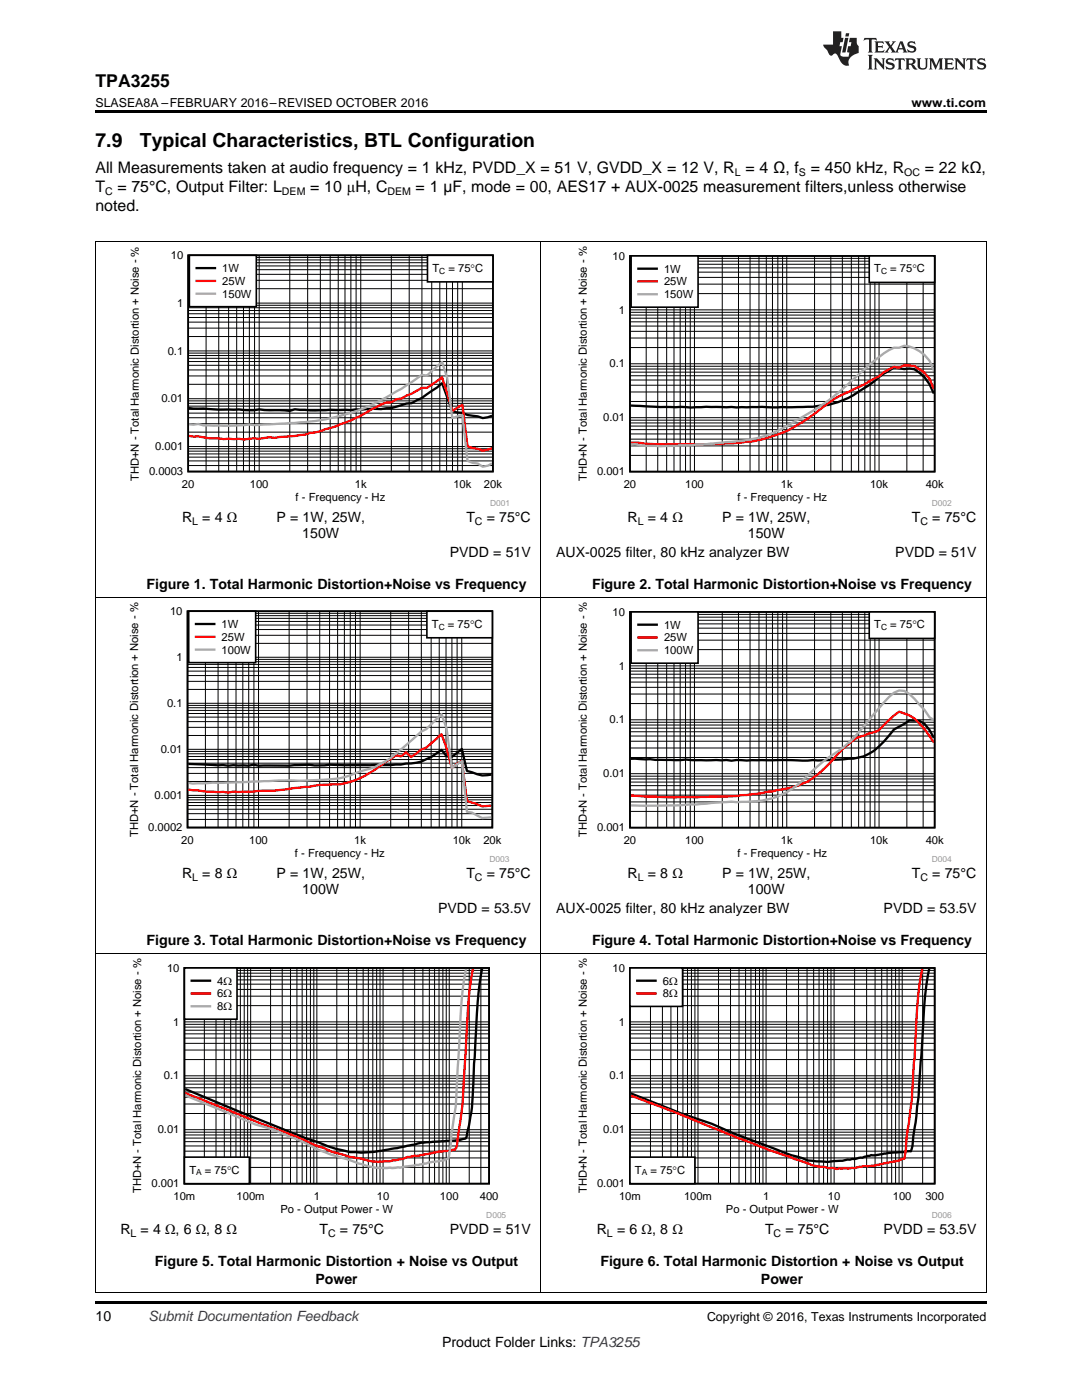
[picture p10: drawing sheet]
<svg xmlns="http://www.w3.org/2000/svg" width="216mm" height="279mm" viewBox="0 0 216 279" stroke-linecap="round" stroke-linejoin="round" font-family="sans-serif">
<path d="M19 257.9l.2 .1zM196.7 257.9l.1 .1zM19 259.7h177.8v.5h-177.8z" fill="#000"/>
<path d="M19.1 190.3v67.7M107.9 190.3v67.7M196.8 190.3v67.7M19 257.9h177.8" fill="none" stroke="#000" stroke-width=".2"/>
<path d="M26 191.3h75v51.8h-75z" fill-rule="evenodd" fill="#fff"/>
<path d="M36.8 193.2h60.8v43h-60.8z" fill="none" stroke="#000" stroke-width=".32"/>
<g fill="none" stroke="#000" stroke-width=".2">
<path d="M36.8 198.8h60.8M36.8 197.5h60.8M36.8 196.4h60.8M36.8 195.6h60.8M36.8 194.8h60.8M36.8 194.2h60.8M36.8 193.7h60.8M40.8 193.2v43M43.1 193.2v43M44.8 193.2v43M46 193.2v43M47.1 193.2v43"/>
<path d="M48 193.2v43M48.7 193.2v43M49.4 193.2v43M50 193.2v43M54 193.2v43M56.3 193.2v43M58 193.2v43M59.2 193.2v43M60.3 193.2v43M61.2 193.2v43M61.9 193.2v43M62.6 193.2v43"/>
<path d="M63.2 193.2v43M67.2 193.2v43M69.5 193.2v43M71.2 193.2v43M72.5 193.2v43M73.5 193.2v43M74.4 193.2v43M75.2 193.2v43M75.8 193.2v43M76.4 193.2v43M80.4 193.2v43M82.7 193.2v43"/>
<path d="M84.4 193.2v43M85.7 193.2v43M86.7 193.2v43M87.6 193.2v43M88.4 193.2v43M89 193.2v43M89.6 193.2v43M93.6 193.2v43M96 193.2v43M97.6 193.2v43M36.8 219h60.8M36.8 217.9h60.8"/>
<path d="M36.8 217.1h60.8M36.8 216.4h60.8M36.8 215.7h60.8M36.8 215.2h60.8M36.8 214.7h60.8M36.8 211.5h60.8M36.8 209.6h60.8M36.8 208.2h60.8M36.8 207.2h60.8M36.8 206.3h60.8M36.8 205.6h60.8M36.8 205h60.8"/>
<path d="M36.8 204.4h60.8M36.8 203.9h60.8M36.8 200.7h60.8M36.8 233h60.8M36.8 231.1h60.8M36.8 229.7h60.8M36.8 228.7h60.8M36.8 227.8h60.8M36.8 227.1h60.8M36.8 226.5h60.8M36.8 226h60.8M36.8 225.5h60.8"/>
<path d="M36.8 222.2h60.8M36.8 220.3h60.8"/>
</g>
<path d="M96.2 193.3l-.9 6.6-.8 16.1a55.2 55.2 0 0 1-1.4 10.9l-.3 .4-1.1 .2-4.3 .3a29 29 0 0 0-7.1 1.1l-2.8 .5a25.3 25.3 0 0 1-7.7 .5 26.5 26.5 0 0 1-6.3-2 231.6 231.6 0 0 1-15.6-6l-10.9-4.6" fill="none" stroke="#000" stroke-width=".46"/>
<path d="M94.4 193.3l-.5 3-.4 3.5-.6 10.1a144.9 144.9 0 0 1-1.1 14.2l-.6 4.3a1.09 1.09 0 0 1-.6 1l-.9 .3-2.3 .2-3.7 .7h-1l-1.3 .3-1.2 .4-1.8 .3a11.2 11.2 0 0 1-6-.3 17.7 17.7 0 0 1-4.8-1.1l-1.3-.3-1.5-.7-1.6-.5a82.5 82.5 0 0 0-11-4.4l-15.2-6.2" fill="none" stroke="#f00" stroke-width=".46"/>
<path d="M93 193.3l-.3 1.6a97.1 97.1 0 0 0-1.1 14.4l-.3 3.7a69.8 69.8 0 0 1-1.2 13.2l-.2 2.4-.4 2.6-.8 .4-3.1 .4-.6 .2-1.5 .3-3.7 .5h-.4a15.6 15.6 0 0 1-8.6-1.1l-.8-.3a38.5 38.5 0 0 1-10.2-4.1l-2.3-.8-2.9-1.3-3.6-1-14-5.8" fill="none" stroke="#aaa" stroke-width=".46"/>
<path d="M36.8 230.9h13v5.3h-13z" fill-rule="evenodd" fill="#fff"/>
<path d="M36.8 230.9h13v5.3h-13z" fill="none" stroke="#000" stroke-width=".32"/>
<path d="M36.8 193.2h10.5v10.2h-10.5z" fill-rule="evenodd" fill="#fff"/>
<path d="M36.8 193.2h10.5v10.2h-10.5z" fill="none" stroke="#000" stroke-width=".32"/>
<path d="M38.2 195.7h3.7" fill="none" stroke="#000" stroke-width=".46"/>
<path d="M38.2 198.3h3.7" fill="none" stroke="#f00" stroke-width=".46"/>
<path d="M38.2 200.8h3.7" fill="none" stroke="#aaa" stroke-width=".46"/>
<path d="M114.9 191.3h75v51.8h-75z" fill-rule="evenodd" fill="#fff"/>
<path d="M125.7 193.2h60.8v43h-60.8z" fill="none" stroke="#000" stroke-width=".32"/>
<g fill="none" stroke="#000" stroke-width=".2">
<path d="M125.7 198.8h60.8M125.7 197.5h60.8M125.7 196.4h60.8M125.7 195.6h60.8M125.7 194.8h60.8M125.7 194.2h60.8M125.7 193.7h60.8M129.8 193.2v43M132.2 193.2v43M133.9 193.2v43M135.2 193.2v43M136.3 193.2v43"/>
<path d="M137.2 193.2v43M138 193.2v43M138.7 193.2v43M139.3 193.2v43M143.4 193.2v43M145.8 193.2v43M147.5 193.2v43M148.8 193.2v43M149.8 193.2v43M150.8 193.2v43M151.5 193.2v43M152.2 193.2v43"/>
<path d="M152.9 193.2v43M156.9 193.2v43M159.3 193.2v43M161 193.2v43M162.4 193.2v43M163.4 193.2v43M164.3 193.2v43M165.1 193.2v43M165.8 193.2v43M166.4 193.2v43M170.5 193.2v43M172.9 193.2v43"/>
<path d="M174.6 193.2v43M175.9 193.2v43M177 193.2v43M177.9 193.2v43M178.7 193.2v43M179.4 193.2v43M180 193.2v43M184.1 193.2v43M186.5 193.2v43M125.7 219h60.8M125.7 217.9h60.8M125.7 217.1h60.8"/>
<path d="M125.7 216.4h60.8M125.7 215.7h60.8M125.7 215.2h60.8M125.7 214.7h60.8M125.7 211.5h60.8M125.7 209.6h60.8M125.7 208.2h60.8M125.7 207.2h60.8M125.7 206.3h60.8M125.7 205.6h60.8M125.7 205h60.8M125.7 204.4h60.8"/>
<path d="M125.7 203.9h60.8M125.7 200.7h60.8M125.7 233h60.8M125.7 231.1h60.8M125.7 229.7h60.8M125.7 228.7h60.8M125.7 227.8h60.8M125.7 227.1h60.8M125.7 226.5h60.8M125.7 226h60.8M125.7 225.5h60.8M125.7 222.2h60.8"/>
<path d="M125.7 220.3h60.8"/>
</g>
<path d="M185.4 193.3l-.9 6.1-.8 12.5a135.8 135.8 0 0 1-1.8 17.4l-.1 .5h-.7l-.6 .2-3.1 .1-2.6 .4h-1a28.5 28.5 0 0 1-7.4 1.2l-1.3 .2-4-.3-.9-.4-2.3-.7-11.8-4.4-4.1-1.8-6.1-2.1-10-4" fill="none" stroke="#000" stroke-width=".46"/>
<path d="M184 193.3l-.9 6.1-.8 12.7a128.6 128.6 0 0 1-1.4 15.1l-.2 2.3-.3 1.8-.3-.1-.8 .5-4 .8-1.6 .2h-1.5l-1.4 .3a9.1 9.1 0 0 1-3.3 .2l-.5 .1-1.1-.2-.5 .1-1.2-.4a9.1 9.1 0 0 1-3.7-.9l-1.9-.6-1.1-.5a182.7 182.7 0 0 1-16.8-6.3l-5.9-2.5-8.9-3.4" fill="none" stroke="#f00" stroke-width=".46"/>
<path d="M125.7 230.9h13v5.3h-13z" fill-rule="evenodd" fill="#fff"/>
<path d="M125.7 230.9h13v5.3h-13z" fill="none" stroke="#000" stroke-width=".32"/>
<path d="M125.7 193.2h10.5v7.7h-10.5z" fill-rule="evenodd" fill="#fff"/>
<path d="M125.7 193.2h10.5v7.7h-10.5z" fill="none" stroke="#000" stroke-width=".32"/>
<path d="M127.1 195.7h3.7" fill="none" stroke="#000" stroke-width=".46"/>
<path d="M127.1 198.3h3.7" fill="none" stroke="#f00" stroke-width=".46"/>
<path d="M19.1 119.2v71.1M107.9 119.2v71.1M196.8 119.2v71.1M19 190.2h177.8" fill="none" stroke="#000" stroke-width=".2"/>
<path d="M25.4 120.3h76.2v51.7h-76.2z" fill-rule="evenodd" fill="#fff"/>
<path d="M37.4 122h60.8v43.2h-60.8z" fill="none" stroke="#000" stroke-width=".33"/>
<g fill="none" stroke="#000" stroke-width=".2">
<path d="M37.4 137.6h60.8M37.4 136h60.8M37.4 134.8h60.8M37.4 133.9h60.8M37.4 133.2h60.8M37.4 132.6h60.8M37.4 132.1h60.8M37.4 131.6h60.8M37.4 131.2h60.8M37.4 128.4h60.8M37.4 126.8h60.8M37.4 125.6h60.8"/>
<path d="M37.4 124.7h60.8M37.4 124h60.8M37.4 123.4h60.8M37.4 122.9h60.8M37.4 122.4h60.8M41 122v43.2M43.5 122v43.2M45.5 122v43.2M47.1 122v43.2M48.5 122v43.2M49.6 122v43.2M50.7 122v43.2"/>
<path d="M51.6 122v43.2M57.7 122v43.2M61.3 122v43.2M63.8 122v43.2M65.8 122v43.2M67.4 122v43.2M68.7 122v43.2M69.9 122v43.2M70.9 122v43.2M71.9 122v43.2M78 122v43.2M81.5 122v43.2"/>
<path d="M84.1 122v43.2M86 122v43.2M87.6 122v43.2M89 122v43.2M90.2 122v43.2M91.2 122v43.2M92.1 122v43.2M37.4 159.6h60.8M37.4 159.2h60.8M37.4 158.7h60.8M37.4 156h60.8M37.4 154.3h60.8"/>
<path d="M37.4 153.2h60.8M37.4 152.3h60.8M37.4 151.6h60.8M37.4 151h60.8M37.4 150.4h60.8M37.4 150h60.8M37.4 149.5h60.8M37.4 146.8h60.8M37.4 145.2h60.8M37.4 144h60.8M37.4 143.1h60.8M37.4 142.4h60.8"/>
<path d="M37.4 141.8h60.8M37.4 141.2h60.8M37.4 140.8h60.8M37.4 140.4h60.8M37.4 163.5h60.8M37.4 162.4h60.8M37.4 161.5h60.8M37.4 160.8h60.8M37.4 160.2h60.8"/>
</g>
<path d="M37.6 152.5l7.9 .3 1-.1 3.1 .1 1-.2 1 .2h6.1l4-.2 1.1 .2 3-.2h9.1a34.9 34.9 0 0 0 9.1-.6 13.8 13.8 0 0 0 4.1-2.3l1 1.2 1 .2 2.1-1.6 1 4.4 1 .2a5.1 5.1 0 0 0 3.9 .5" fill="none" stroke="#000" stroke-width=".46"/>
<path d="M37.6 157.6l3.9 .4h3l1 .2 1-.2 1.1 .1 4-.3a54.5 54.5 0 0 0 9.1-.7l1-.1a27.4 27.4 0 0 1 6.1-.5 18.8 18.8 0 0 0 9.2-4.5l1-.5 1-.8 1 .3 1-.8 1 .9 2-1.5 1.1-.4 3-2.7 1 2.9 1 3.9 2.1-1.5 1 8 2 .7 1 .4 1.9-.1" fill="none" stroke="#f00" stroke-width=".46"/>
<path d="M37.6 156.2l.8 .2 17.3-.6h5a44.1 44.1 0 0 0 8.1-.8l3.1-1a15.6 15.6 0 0 0 5.1-2.1l1-.6 2-1.7 4-3.6 1.1-.5 3-3 1 3 1 7.7 2.1-1.3 1 10.1 1 .2 2 1.1 1.9-.2" fill="none" stroke="#aaa" stroke-width=".46"/>
<path d="M85.2 122h13v5.3h-13z" fill-rule="evenodd" fill="#fff"/>
<path d="M85.2 122h13v5.3h-13z" fill="none" stroke="#000" stroke-width=".33"/>
<path d="M37.7 122h13.3v10.2h-13.3z" fill-rule="evenodd" fill="#fff"/>
<path d="M37.7 122h13.3v10.2h-13.3z" fill="none" stroke="#000" stroke-width=".33"/>
<path d="M39.1 124.5h3.7" fill="none" stroke="#000" stroke-width=".46"/>
<path d="M39.1 127.1h3.7" fill="none" stroke="#f00" stroke-width=".46"/>
<path d="M39.1 129.7h3.7" fill="none" stroke="#aaa" stroke-width=".46"/>
<path d="M114.9 120.3h75v51.7h-75z" fill-rule="evenodd" fill="#fff"/>
<path d="M125.7 122.1h60.8v43.1h-60.8z" fill="none" stroke="#000" stroke-width=".32"/>
<g fill="none" stroke="#000" stroke-width=".2">
<path d="M125.7 138.5h60.8M125.7 137.2h60.8M125.7 136.1h60.8M125.7 135.3h60.8M125.7 134.6h60.8M125.7 133.9h60.8M125.7 133.4h60.8M125.7 132.9h60.8M125.7 129.6h60.8M125.7 127.8h60.8M125.7 126.4h60.8M125.7 125.4h60.8"/>
<path d="M125.7 124.5h60.8M125.7 123.8h60.8M125.7 123.2h60.8M125.7 122.6h60.8M128.9 122.1v43.1M131.2 122.1v43.1M133 122.1v43.1M134.5 122.1v43.1M135.7 122.1v43.1M136.8 122.1v43.1M137.7 122.1v43.1M138.6 122.1v43.1"/>
<path d="M144.1 122.1v43.1M147.4 122.1v43.1M149.7 122.1v43.1M151.4 122.1v43.1M152.9 122.1v43.1M154.1 122.1v43.1M155.2 122.1v43.1M156.2 122.1v43.1M157 122.1v43.1M162.5 122.1v43.1M165.8 122.1v43.1M168.1 122.1v43.1"/>
<path d="M169.9 122.1v43.1M171.3 122.1v43.1M172.6 122.1v43.1M173.6 122.1v43.1M174.6 122.1v43.1M175.4 122.1v43.1M181 122.1v43.1M184.2 122.1v43.1M125.7 158.7h60.8M125.7 157.7h60.8M125.7 156.8h60.8M125.7 156.1h60.8"/>
<path d="M125.7 155.5h60.8M125.7 154.9h60.8M125.7 154.4h60.8M125.7 151.2h60.8M125.7 149.3h60.8M125.7 147.9h60.8M125.7 146.9h60.8M125.7 146h60.8M125.7 145.3h60.8M125.7 144.7h60.8M125.7 144.1h60.8M125.7 143.7h60.8"/>
<path d="M125.7 140.4h60.8M125.7 161.9h60.8M125.7 160h60.8"/>
</g>
<path d="M186.3 147.3l-.8-1.6-1-1.2-1-.7h-2.1l-3 1.8a15.1 15.1 0 0 1-6.1 5.4 41.6 41.6 0 0 1-8.1 .7l-15.2 .1-2-.1-1 .1-1.1-.1h-4l-4.1-.1-2 .1-8.9-.3" fill="none" stroke="#000" stroke-width=".46"/>
<path d="M186.3 148.2a15.2 15.2 0 0 0-4.9-5.4l-2-.8-1 .8-3 3-4.1 1.3a21.4 21.4 0 0 0-5.1 4.5 24.9 24.9 0 0 1-5 4.4 27.9 27.9 0 0 1-8.1 2 72.5 72.5 0 0 1-15.2 1.1h-5.1l-6.9-.3" fill="none" stroke="#f00" stroke-width=".46"/>
<path d="M186.3 143.7l-.8-.5-1-1.5-3.1-3.2-1-.6-1-.1-1 .4-1 .9-4.1 4.7a26.4 26.4 0 0 1-8.1 7.5l-3 2.5a17.1 17.1 0 0 1-9.1 5.8l-1 .2-3.1 .2-4.1 .1a149 149 0 0 1-19 .6" fill="none" stroke="#aaa" stroke-width=".46"/>
<path d="M173.4 122.1h13.1v5.3h-13.1z" fill-rule="evenodd" fill="#fff"/>
<path d="M173.4 122.1h13.1v5.3h-13.1z" fill="none" stroke="#000" stroke-width=".32"/>
<path d="M125.9 122.1h13.4v10.3h-13.4z" fill-rule="evenodd" fill="#fff"/>
<path d="M125.9 122.1h13.4v10.3h-13.4z" fill="none" stroke="#000" stroke-width=".32"/>
<path d="M127.4 124.7h3.6" fill="none" stroke="#000" stroke-width=".46"/>
<path d="M127.4 127.2h3.6" fill="none" stroke="#f00" stroke-width=".46"/>
<path d="M127.4 129.8h3.6" fill="none" stroke="#aaa" stroke-width=".46"/>
<path d="M19.1 48.2v71M107.9 48.2v71M196.8 48.2v71M19 119.2h177.8" fill="none" stroke="#000" stroke-width=".2"/>
<path d="M25.5 49.3h75.9v51.7h-75.9z" fill-rule="evenodd" fill="#fff"/>
<path d="M37.6 51h60.8v43.1h-60.8z" fill="none" stroke="#000" stroke-width=".33"/>
<g fill="none" stroke="#000" stroke-width=".2">
<path d="M37.6 57.6h60.8M37.6 55.9h60.8M37.6 54.8h60.8M37.6 53.8h60.8M37.6 53.1h60.8M37.6 52.4h60.8M37.6 51.9h60.8M37.6 51.4h60.8M41.1 51v43.1M43.6 51v43.1M45.6 51v43.1M47.2 51v43.1"/>
<path d="M48.6 51v43.1M49.8 51v43.1M50.8 51v43.1M51.7 51v43.1M57.8 51v43.1M61.4 51v43.1M63.9 51v43.1M65.9 51v43.1M67.5 51v43.1M68.8 51v43.1M70 51v43.1M71.1 51v43.1"/>
<path d="M72 51v43.1M78.1 51v43.1M81.7 51v43.1M84.2 51v43.1M86.1 51v43.1M87.8 51v43.1M89.1 51v43.1M90.3 51v43.1M91.3 51v43.1M92.3 51v43.1M37.6 79.6h60.8M37.6 76.7h60.8"/>
<path d="M37.6 75h60.8M37.6 73.8h60.8M37.6 72.9h60.8M37.6 72.2h60.8M37.6 71.5h60.8M37.6 71h60.8M37.6 70.5h60.8M37.6 70h60.8M37.6 67.2h60.8M37.6 65.5h60.8M37.6 64.3h60.8M37.6 63.4h60.8"/>
<path d="M37.6 62.6h60.8M37.6 62h60.8M37.6 61.4h60.8M37.6 60.9h60.8M37.6 60.5h60.8M37.6 92.9h60.8M37.6 92h60.8M37.6 91.2h60.8M37.6 90.6h60.8M37.6 90h60.8M37.6 89.6h60.8M37.6 89.1h60.8"/>
<path d="M37.6 86.2h60.8M37.6 84.6h60.8M37.6 83.4h60.8M37.6 82.4h60.8M37.6 81.7h60.8M37.6 81.1h60.8M37.6 80.5h60.8M37.6 80h60.8"/>
</g>
<path d="M37.7 81.4l5.9 .4 4.1-.1a12.3 12.3 0 0 0 4 0l6.1 .3 1-.3a52.6 52.6 0 0 0 8.1 .1l3.1 .1 4-.3h2.1l1-.1a14.2 14.2 0 0 0 4-1h1a36.2 36.2 0 0 0 6.1-4l2.1 5.6 1 .2 1 .1 1 .4 2 .3 1 .3 1.9-.4" fill="none" stroke="#000" stroke-width=".46"/>
<path d="M37.7 87l1.9 .1a24.8 24.8 0 0 0 6.1 .4l1 .2 1-.1 1 .1 2-.2 1 .1 2.1-.3 1 .1 1-.2a35.6 35.6 0 0 0 9.1-1.5 34 34 0 0 0 9.1-4l2.1-1 1-.3 1-.1 1-.6 1-.2 4.1-2.1h1l3-2.1 2.1 6.8 2-1.3 1 8.3 3 .8 1.9-.4" fill="none" stroke="#f00" stroke-width=".46"/>
<path d="M37.7 84.7l.9 .1 1-.2 1 .3h1a48.8 48.8 0 0 0 8.1-.2l1 .1 5.1-.2a48.5 48.5 0 0 0 16.2-2.9 61.5 61.5 0 0 0 12.2-6.9l1 .2 3-2.8 1 3.3 1.1 7.9 2-.6 1 9.2 1 .4 1 .1 1 .6 1-.2 .9-.4" fill="none" stroke="#aaa" stroke-width=".46"/>
<path d="M85.3 51h13.1v5.3h-13.1z" fill-rule="evenodd" fill="#fff"/>
<path d="M85.3 51h13.1v5.3h-13.1z" fill="none" stroke="#000" stroke-width=".33"/>
<path d="M37.8 51h13.3v10.2h-13.3z" fill-rule="evenodd" fill="#fff"/>
<path d="M37.8 51h13.3v10.2h-13.3z" fill="none" stroke="#000" stroke-width=".33"/>
<path d="M39.2 53.5h3.7" fill="none" stroke="#000" stroke-width=".46"/>
<path d="M39.2 56.1h3.7" fill="none" stroke="#f00" stroke-width=".46"/>
<path d="M39.2 58.6h3.7" fill="none" stroke="#aaa" stroke-width=".46"/>
<path d="M114.9 49.2h75v51.8h-75z" fill-rule="evenodd" fill="#fff"/>
<path d="M125.7 51.1h60.8v43h-60.8z" fill="none" stroke="#000" stroke-width=".32"/>
<g fill="none" stroke="#000" stroke-width=".2">
<path d="M125.7 58.6h60.8M125.7 56.7h60.8M125.7 55.4h60.8M125.7 54.3h60.8M125.7 53.5h60.8M125.7 52.7h60.8M125.7 52.1h60.8M125.7 51.6h60.8M128.9 51.1v43M131.2 51.1v43M133 51.1v43M134.5 51.1v43"/>
<path d="M135.7 51.1v43M136.8 51.1v43M137.7 51.1v43M138.6 51.1v43M144.1 51.1v43M147.4 51.1v43M149.7 51.1v43M151.4 51.1v43M152.9 51.1v43M154.1 51.1v43M155.2 51.1v43M156.2 51.1v43"/>
<path d="M157 51.1v43M162.5 51.1v43M165.8 51.1v43M168.1 51.1v43M169.9 51.1v43M171.3 51.1v43M172.6 51.1v43M173.6 51.1v43M174.6 51.1v43M175.4 51.1v43M181 51.1v43M184.2 51.1v43"/>
<path d="M125.7 78.2h60.8M125.7 76.9h60.8M125.7 75.8h60.8M125.7 75h60.8M125.7 74.3h60.8M125.7 73.6h60.8M125.7 73.1h60.8M125.7 72.6h60.8M125.7 69.4h60.8M125.7 67.5h60.8M125.7 66.1h60.8M125.7 65.1h60.8"/>
<path d="M125.7 64.2h60.8M125.7 63.5h60.8M125.7 62.9h60.8M125.7 62.3h60.8M125.7 61.8h60.8M125.7 90.9h60.8M125.7 89h60.8M125.7 87.6h60.8M125.7 86.6h60.8M125.7 85.7h60.8M125.7 85h60.8M125.7 84.4h60.8"/>
<path d="M125.7 83.9h60.8M125.7 83.4h60.8M125.7 80.1h60.8"/>
</g>
<path d="M186.3 78.5a8.3 8.3 0 0 0-3.9-4.8l-1-.2-1 .2-2-.4-2 1.3a40.5 40.5 0 0 1-8.1 5.2 15.5 15.5 0 0 1-5.1 1.2l-1 .2-7.1 .1-12.2-.1a193.1 193.1 0 0 1-17-.3" fill="none" stroke="#000" stroke-width=".46"/>
<path d="M186.3 77.7a6.6 6.6 0 0 0-3.9-4.6l-2-.2-1 .5-1-.2-1 .5a53.8 53.8 0 0 1-10.2 5.5l-1 .6a60 60 0 0 1-9.1 6.2l-4 1.4a13.8 13.8 0 0 1-4.1 .7l-1 .2a171.4 171.4 0 0 1-19.3 .2l-2.8-.2" fill="none" stroke="#f00" stroke-width=".46"/>
<path d="M186.3 73.9a6.9 6.9 0 0 0-5.9-4.9l-1 .4h-1a30.5 30.5 0 0 0-7.1 5.4 56.5 56.5 0 0 1-14.2 10.2 24.2 24.2 0 0 1-12.2 3.2 102.5 102.5 0 0 1-17.2 .7l-1-.3-.8 .2" fill="none" stroke="#aaa" stroke-width=".46"/>
<path d="M173.4 51.1h13.1v5.3h-13.1z" fill-rule="evenodd" fill="#fff"/>
<path d="M173.4 51.1h13.1v5.3h-13.1z" fill="none" stroke="#000" stroke-width=".32"/>
<path d="M125.9 51.1h13.4v10.2h-13.4z" fill-rule="evenodd" fill="#fff"/>
<path d="M125.9 51.1h13.4v10.2h-13.4z" fill="none" stroke="#000" stroke-width=".32"/>
<path d="M127.4 53.6h3.6" fill="none" stroke="#000" stroke-width=".46"/>
<path d="M127.4 56.2h3.6" fill="none" stroke="#f00" stroke-width=".46"/>
<path d="M127.4 58.7h3.6" fill="none" stroke="#aaa" stroke-width=".46"/>
<path d="M19 48.1h177.8" fill="none" stroke="#000" stroke-width=".2"/>
<path d="M19 22h177.8v.5h-177.8z" fill="#000"/>
<g fill="#231f20">
<path d="M172.5 7.6l-.1 .5 .4-.2h.6v.1v2.1l-.2 .4h.9l-.2-.4v-2.1l.1-.1h.5l.5 .2-.2-.5zM174.5 8.3l.2 .3v1.5l-.2 .4h1.8l.2-.6a1.04 1.04 0 0 1-1.3 .2v-.7h.6l.3 .2v-.6l-.3 .2h-.6v-.6l.8-.1 .4 .3-.2-.5zM176.5 8.3l.9 1.1-.9 1.1h.8l-.2-.2 .4-.7 .5 .7-.2 .2h1.5l-.2-.2 .2-.4h.9l.1 .4-.2 .2h1l-.3-.3-.7-1.9h-.5l-.9 2-.8-1 .9-1h-.8l.1 .3-.4 .5-.3-.6 .1-.2zM179.7 8.6l.4 1h-.7zM181.3 8.4a.63 .63 0 0 0-.2 .7 .63 .63 0 0 0 .6 .4l.6 .2 .1 .2a.75 .75 0 0 1-.7 .4 .75 .75 0 0 1-.6-.5l.1 .7 .1-.1a1.11 1.11 0 0 0 1.5-.6 1.13 1.13 0 0 0-1.2-.8l-.1-.4a1.04 1.04 0 0 1 1.2 .2l-.2-.5-.2 .1-.4-.2zM173.2 10.9l.2 .4v2.2l-.2 .4h1l-.3-.4v-2.2l.3-.4zM174.3 11.6l.3 .4v1.5l-.3 .4h.8l-.2-.4v-1.3l1.5 1.7v-1.9l.2-.4h-.7l.2 .4v.9l-1.1-1.3zM177 11.8a.62 .62 0 0 0-.2 .7 .62 .62 0 0 0 .6 .4l.6 .1 .1 .3a.76 .76 0 0 1-.7 .3 .76 .76 0 0 1-.7-.4l.2 .7 .1-.1a1.11 1.11 0 0 0 1.5-.6 1.13 1.13 0 0 0-1.2-.8l-.1-.4a1.04 1.04 0 0 1 1.2 .2l-.2-.6-.2 .1-.5-.1zM178.7 11.6l-.2 .6a.61 .61 0 0 1 .8-.3v1.6l-.2 .4h.9l-.2-.4v-1.6a.63 .63 0 0 1 .7 .3l-.1-.6zM180.6 11.6l.3 .4v1.5l-.3 .4h1l-.2-.2-.1-.8 .6 .2a.76 .76 0 0 0 1.2 .7l-1-1a.58 .58 0 0 0 .6-.5 .58 .58 0 0 0-.5-.6zM181.4 11.9h.1a.45 .45 0 0 1 .5 .1 .45 .45 0 0 1 .1 .5l-.8 .2zM182.9 11.6l.2 .2a2.17 2.17 0 0 0 .3 1.9 .99 .99 0 0 0 1.6-.6v-1.1l.2-.4h-.7l.2 .2a1.92 1.92 0 0 1-.2 1.8 .6 .6 0 0 1-.9-.5v-1.1l.2-.4zM185.4 11.6l.2 .4v1.5l-.2 .4h.7l-.2-.4v-1.4l.8 1.8 .8-1.8v1.4l-.2 .4h.9l-.2-.4v-1.5l.2-.4h-.8l-.6 1.5-.6-1.5zM188.4 11.6l.2 .4v1.5l-.2 .4h1.8l.1-.6a1.04 1.04 0 0 1-1.2 .1v-.6h.5l.4 .2v-.6l-.4 .2h-.5v-.7h.8l.3 .3-.1-.6zM190.5 11.6l.2 .4v1.5l-.2 .4h.7l-.2-.4v-1.3l1.5 1.7v-1.9l.2-.4h-.7l.2 .4v.9l-1.1-1.3zM192.9 11.6l-.1 .6a.61 .61 0 0 1 .7-.3l.1 1.6-.3 .4h1l-.3-.4 .1-1.6a.63 .63 0 0 1 .7 .3l-.1-.6zM195.2 11.8a.62 .62 0 0 0-.2 .7 .62 .62 0 0 0 .6 .4l.6 .1 .1 .3a.76 .76 0 0 1-.7 .3 .76 .76 0 0 1-.6-.4l.1 .7 .1-.1a1.11 1.11 0 0 0 1.6-.6 1.13 1.13 0 0 0-1.3-.8l-.1-.4a1.04 1.04 0 0 1 1.2 .2l-.1-.6-.2 .1-.5-.1z"/>
<path d="M166.2 6.3v2.6h-1.9v.4l.8 .9a.91 .91 0 0 0 1 .8 .56 .56 0 0 1 .5-.3 .56 .56 0 0 1 .5 .3l.4 .8a1.53 1.53 0 0 0 1.9 1.2 1.54 1.54 0 0 1 1-2.1l.9-.3v-1.4a1.52 1.52 0 0 1-.4-1.6h-1.3l-.2 .8h.5l-.2 .8h-.5l-.1 1v.2l.4 .1-.2 .8a1.93 1.93 0 0 1-1.6-.3l.3-1.8h-.5l.2-.8h.4l.2-.8h-.4v-1.3zM168.6 7.6l-.6 2.9h.7l.6-2.9zM168.8 6.6l-.1 .7h.6l.2-.7z"/>
</g>
<g font-size="3.9">
<text x="19" y="29.3">7.9</text>
<text x="27.9" y="29.3">Typical Characteristics, BTL Configuration</text>
</g>
<text font-size="3.5" x="19" y="17.3">TPA3255</text>
<g font-size="3.2">
<text x="19" y="34.4">All Measurements taken at audio frequency = 1 kHz, PVDD_X = 51 V, GVDD_X = 12 V, R = 4 Ω, f</text>
<text x="161.8" y="34.4">= 450 kHz, R</text>
<text x="184.5" y="34.4">= 22 kΩ,</text>
<text x="19" y="38.3">T</text>
<text x="23.4" y="38.3">= 75°C, Output Filter: L</text>
<text x="61.9" y="38.3">= 10 μH, C</text>
<text x="82.9" y="38.3">= 1 µF, mode = 00, AES17 + AUX-0025 measurement filters,unless otherwise</text>
<text x="19" y="42.2">noted.</text>
</g>
<g font-size="2.8">
<text x="36.3" y="104.2">R</text>
<text x="40.4" y="104.2">= 4 Ω</text>
<text x="55.2" y="104.2">P = 1W, 25W,</text>
<text x="60.3" y="107.4">150W</text>
<text x="93.1" y="104.2">T</text>
<text x="97.1" y="104.2">= 75°C</text>
<text x="125.2" y="104.2">R</text>
<text x="129.3" y="104.2">= 4 Ω</text>
<text x="144.1" y="104.2">P = 1W, 25W,</text>
<text x="149.2" y="107.4">150W</text>
<text x="182" y="104.2">T</text>
<text x="186" y="104.2">= 75°C</text>
<text x="89.7" y="111.1">PVDD = 51V</text>
<text x="111" y="111.1">AUX-0025 filter, 80 kHz analyzer BW</text>
<text x="178.6" y="111.1">PVDD = 51V</text>
<text x="29.2" y="117.5">Figure 1. Total Harmonic Distortion+Noise vs Frequency</text>
<text x="118.1" y="117.5">Figure 2. Total Harmonic Distortion+Noise vs Frequency</text>
<text x="36.3" y="175.3">R</text>
<text x="40.4" y="175.3">= 8 Ω</text>
<text x="55.2" y="175.3">P = 1W, 25W,</text>
<text x="60.3" y="178.4">100W</text>
<text x="93.1" y="175.3">T</text>
<text x="97.1" y="175.3">= 75°C</text>
<text x="125.2" y="175.3">R</text>
<text x="129.3" y="175.3">= 8 Ω</text>
<text x="144.1" y="175.3">P = 1W, 25W,</text>
<text x="149.2" y="178.4">100W</text>
<text x="182" y="175.3">T</text>
<text x="186" y="175.3">= 75°C</text>
<text x="87.4" y="182.2">PVDD = 53.5V</text>
<text x="111" y="182.2">AUX-0025 filter, 80 kHz analyzer BW</text>
<text x="176.3" y="182.2">PVDD = 53.5V</text>
<text x="29.2" y="188.5">Figure 3. Total Harmonic Distortion+Noise vs Frequency</text>
<text x="118.1" y="188.5">Figure 4. Total Harmonic Distortion+Noise vs Frequency</text>
<text x="24" y="246.3">R</text>
<text x="28" y="246.3">= 4 Ω, 6 Ω, 8 Ω</text>
<text x="63.8" y="246.3">T</text>
<text x="67.8" y="246.3">= 75°C</text>
<text x="89.7" y="246.3">PVDD = 51V</text>
<text x="119.1" y="246.3">R</text>
<text x="123.1" y="246.3">= 6 Ω, 8 Ω</text>
<text x="152.7" y="246.3">T</text>
<text x="156.7" y="246.3">= 75°C</text>
<text x="176.3" y="246.3">PVDD = 53.5V</text>
<text x="30.9" y="252.7">Figure 5. Total Harmonic Distortion + Noise vs Output</text>
<text x="62.9" y="256.2">Power</text>
<text x="119.8" y="252.7">Figure 6. Total Harmonic Distortion + Noise vs Output</text>
<text x="151.8" y="256.2">Power</text>
<text x="19" y="263.6">10</text>
<text x="88.2" y="268.9">Product Folder Links: TPA3255</text>
</g>
<text font-size="2.8" fill="#0000c8" x="29.6" y="263.6">Submit Documentation Feedback</text>
<g font-size="2.5">
<text x="19" y="21.4">SLASEA8A –FEBRUARY 2016–REVISED OCTOBER 2016</text>
<text x="181.9" y="21.4">www.ti.com</text>
<text x="141.1" y="263.6">Copyright © 2016, Texas Instruments Incorporated</text>
</g>
<g font-size="2.2">
<text x="34.1" y="51.7">10</text>
<text x="122.2" y="51.8">10</text>
<text x="44.3" y="54.3">1W</text>
<text x="44.3" y="56.8">25W</text>
<text x="44.3" y="59.4">150W</text>
<text x="86.3" y="54.2">T</text>
<text x="89.5" y="54.2">= 75qC</text>
<text x="132.5" y="54.4">1W</text>
<text x="132.5" y="57">25W</text>
<text x="132.5" y="59.5">150W</text>
<text x="174.4" y="54.4">T</text>
<text x="177.6" y="54.4">= 75qC</text>
<text x="35.3" y="61.2">1</text>
<text x="123.5" y="62.6">1</text>
<text x="33.5" y="70.8">0.1</text>
<text x="121.6" y="73.3">0.1</text>
<text x="32.2" y="80.3">0.01</text>
<text x="31" y="89.8">0.001</text>
<text x="120.4" y="84.1">0.01</text>
<text x="29.7" y="94.8">0.0003</text>
<text x="119.1" y="94.9">0.001</text>
<text x="27.7" y="96" transform="rotate(-90 27.7 96)">THD+N - Total Harmonic Distortion + Noise - %</text>
<text x="36.3" y="97.4">20</text>
<text x="49.9" y="97.4">100</text>
<text x="59" y="99.9">f - Frequency - Hz</text>
<text x="70.8" y="97.4">1k</text>
<text x="90.5" y="97.4">10k</text>
<text x="96.6" y="97.4">20k</text>
<text x="117.1" y="96" transform="rotate(-90 117.1 96)">THD+N - Total Harmonic Distortion + Noise - %</text>
<text x="124.5" y="97.4">20</text>
<text x="136.7" y="97.4">100</text>
<text x="147.2" y="99.9">f - Frequency - Hz</text>
<text x="155.8" y="97.4">1k</text>
<text x="173.6" y="97.4">10k</text>
<text x="184.7" y="97.4">40k</text>
<text x="33.9" y="122.7">10</text>
<text x="44.2" y="125.3">1W</text>
<text x="86.2" y="125.3">T</text>
<text x="89.4" y="125.3">= 75qC</text>
<text x="122.2" y="122.9">10</text>
<text x="132.5" y="125.5">1W</text>
<text x="174.4" y="125.4">T</text>
<text x="177.6" y="125.4">= 75qC</text>
<text x="35.2" y="131.9">1</text>
<text x="44.2" y="127.9">25W</text>
<text x="44.2" y="130.4">100W</text>
<text x="132.5" y="128">25W</text>
<text x="132.5" y="130.6">100W</text>
<text x="123.5" y="133.6">1</text>
<text x="33.3" y="141.1">0.1</text>
<text x="121.6" y="144.4">0.1</text>
<text x="32.1" y="150.3">0.01</text>
<text x="120.4" y="155.1">0.01</text>
<text x="30.8" y="159.5">0.001</text>
<text x="27.5" y="167.1" transform="rotate(-90 27.5 167.1)">THD+N - Total Harmonic Distortion + Noise - %</text>
<text x="29.6" y="165.9">0.0002</text>
<text x="117.1" y="167.1" transform="rotate(-90 117.1 167.1)">THD+N - Total Harmonic Distortion + Noise - %</text>
<text x="119.1" y="165.9">0.001</text>
<text x="36.2" y="168.4">20</text>
<text x="49.7" y="168.4">100</text>
<text x="58.9" y="171">f - Frequency - Hz</text>
<text x="70.7" y="168.4">1k</text>
<text x="90.3" y="168.4">10k</text>
<text x="96.4" y="168.4">20k</text>
<text x="124.5" y="168.5">20</text>
<text x="136.7" y="168.5">100</text>
<text x="147.2" y="171">f - Frequency - Hz</text>
<text x="155.8" y="168.5">1k</text>
<text x="173.6" y="168.5">10k</text>
<text x="184.7" y="168.5">40k</text>
<text x="33.3" y="193.9">10</text>
<text x="43.4" y="196.5">4:</text>
<text x="122.2" y="193.9">10</text>
<text x="132.3" y="196.5">6:</text>
<text x="43.4" y="199.1">6:</text>
<text x="43.4" y="201.6">8:</text>
<text x="132.3" y="199.1">8:</text>
<text x="34.6" y="204.7">1</text>
<text x="123.5" y="204.7">1</text>
<text x="32.7" y="215.4">0.1</text>
<text x="121.6" y="215.4">0.1</text>
<text x="31.5" y="226.2">0.01</text>
<text x="120.4" y="226.2">0.01</text>
<text x="28.2" y="238.1" transform="rotate(-90 28.2 238.1)">THD+N - Total Harmonic Distortion + Noise - %</text>
<text x="30.2" y="237">0.001</text>
<text x="34.6" y="239.5">10m</text>
<text x="37.8" y="234.2">T</text>
<text x="40.9" y="234.2">= 75</text>
<text x="45.3" y="234.2">q</text>
<text x="46.2" y="234.2">C</text>
<text x="47.2" y="239.5">100m</text>
<text x="62.6" y="239.5">1</text>
<text x="75.2" y="239.5">10</text>
<text x="87.8" y="239.5">100</text>
<text x="95.7" y="239.5">400</text>
<text x="117.1" y="238.1" transform="rotate(-90 117.1 238.1)">THD+N - Total Harmonic Distortion + Noise - %</text>
<text x="119.1" y="237">0.001</text>
<text x="123.5" y="239.5">10m</text>
<text x="126.7" y="234.2">T</text>
<text x="129.8" y="234.2">= 75</text>
<text x="134.2" y="234.2">qC</text>
<text x="136.5" y="239.5">100m</text>
<text x="152.2" y="239.5">1</text>
<text x="165.2" y="239.5">10</text>
<text x="178.2" y="239.5">100</text>
<text x="184.6" y="239.5">300</text>
<text x="55.9" y="242">Po - Output Power - W</text>
<text x="144.8" y="242">Po - Output Power - W</text>
</g>
<g font-size="2.1">
<text x="146.7" y="35.1">L</text>
<text x="159.4" y="35.1">S</text>
<text x="180.4" y="35.1">OC</text>
<text x="21" y="38.9">C</text>
<text x="56.3" y="38.9">DEM</text>
<text x="77.3" y="38.9">DEM</text>
<text x="38.3" y="104.8">L</text>
<text x="94.8" y="104.8">C</text>
<text x="127.2" y="104.8">L</text>
<text x="183.7" y="104.8">C</text>
<text x="38.3" y="175.8">L</text>
<text x="94.8" y="175.8">C</text>
<text x="127.2" y="175.8">L</text>
<text x="183.7" y="175.8">C</text>
<text x="26" y="246.9">L</text>
<text x="65.5" y="246.9">C</text>
<text x="121.1" y="246.9">L</text>
<text x="154.4" y="246.9">C</text>
</g>
<g font-size="1.7">
<text x="87.6" y="54.6">C</text>
<text x="175.8" y="54.7">C</text>
<text x="87.5" y="125.7">C</text>
<text x="175.8" y="125.8">C</text>
<text x="39.2" y="234.6">A</text>
<text x="128.1" y="234.6">A</text>
</g>
<g font-size="1.7" fill="#999">
<text x="97.8" y="100.9">D001</text>
<text x="185.9" y="100.9">D002</text>
<text x="97.7" y="172">D003</text>
<text x="185.9" y="172">D004</text>
<text x="97" y="243">D005</text>
<text x="185.9" y="243">D006</text>
</g>
</svg>
